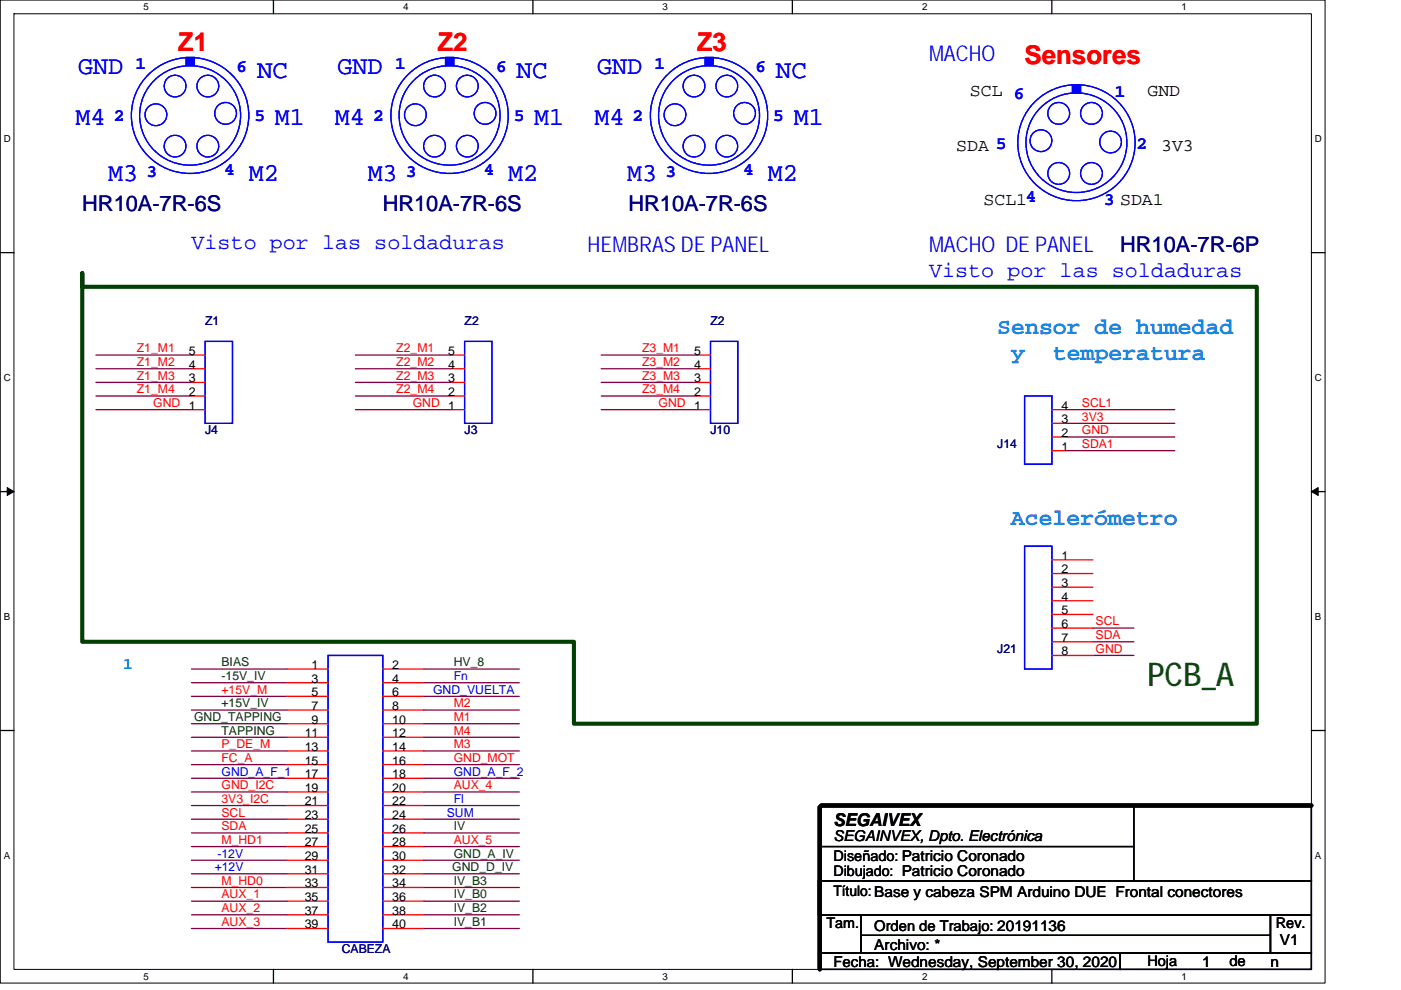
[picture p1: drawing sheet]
<svg xmlns="http://www.w3.org/2000/svg" width="297mm" height="210mm" viewBox="0 0 297 210" stroke-linecap="round" stroke-linejoin="round" font-family="sans-serif">
<path d="M.1 0h280.8v208.5h-280.8zM3 2.9h275v202.7h-275z" fill="none" stroke="#000" stroke-width=".21"/>
<g fill="#fff">
<path d="M30.5 .3h1.1v2.3h-1.1z"/>
<path d="M30.5 205.9h1.1v2.3h-1.1z"/>
</g>
<path d="M58 0v2.9M58 205.6v2.9" fill="none" stroke="#000" stroke-width=".28"/>
<g fill="#fff">
<path d="M85.5 .3h1.1v2.3h-1.1z"/>
<path d="M85.5 205.9h1.1v2.3h-1.1z"/>
</g>
<path d="M113 0v2.9M113 205.6v2.9" fill="none" stroke="#000" stroke-width=".28"/>
<g fill="#fff">
<path d="M140.5 .3h1.1v2.3h-1.1z"/>
<path d="M140.5 205.9h1.1v2.3h-1.1z"/>
</g>
<path d="M168 0v2.9M168 205.6v2.9" fill="none" stroke="#000" stroke-width=".28"/>
<g fill="#fff">
<path d="M195.5 .3h1.2v2.3h-1.2z"/>
<path d="M195.5 205.9h1.2v2.3h-1.2z"/>
</g>
<path d="M223 0v2.9M223 205.6v2.9" fill="none" stroke="#000" stroke-width=".28"/>
<g fill="#fff">
<path d="M250.5 .3h1.2v2.3h-1.2z"/>
<path d="M250.5 205.9h1.2v2.3h-1.2z"/>
<path d="M.8 28.3h1.5v2.3h-1.5z"/>
<path d="M278.8 28.3h1.5v2.3h-1.5z"/>
<path d="M.8 78.9h1.5v2.3h-1.5z"/>
<path d="M278.8 78.9h1.5v2.3h-1.5z"/>
</g>
<path d="M.1 53.6h2.9M278 53.6h2.9" fill="none" stroke="#000" stroke-width=".28"/>
<g fill="#fff">
<path d="M.8 129.6h1.4v2.3h-1.4z"/>
<path d="M278.8 129.6h1.4v2.3h-1.4z"/>
</g>
<path d="M.1 104.3h2.9M278 104.3h2.9" fill="none" stroke="#000" stroke-width=".28"/>
<path d="M1.5 103.4l1.5 .9-1.5 .8zM278 104.3l1.5-.9v1.7z" fill="#000" stroke="#000" stroke-width=".21"/>
<g fill="#fff">
<path d="M.8 180.3h1.4v2.3h-1.4z"/>
<path d="M278.8 180.3h1.4v2.3h-1.4z"/>
</g>
<path d="M.1 154.9h2.9M278 154.9h2.9M173.8 170.9h104.2v15.9h-104.2zM173.8 179.6h66.6M240.4 170.9v15.9M173.5 186.8h104.5v7.2h-104.5zM173.8 194h8.7v8.1h-8.7zM182.5 194h86.9v8.1h-86.9zM182.5 198.4h86.9M269.4 194h8.6v8.1h-8.6zM173.8 202.1h63.7v3.5h-63.7zM237.5 202.1h40.5v3.5h-40.5z" fill="none" stroke="#000" stroke-width=".28"/>
<g fill="none" stroke="#800040" stroke-width=".28">
<path d="M20.3 78.2h20.3M20.3 75.3h20.3M75.4 78.2h20.2M75.4 75.3h20.2M127.5 78.2h20.2M127.5 75.3h20.2M20.3 81.1h20.3M20.3 84h20.3M20.3 86.9h20.3M75.4 81.1h20.2M75.4 84h20.2M75.4 86.9h20.2"/>
<path d="M127.5 81.1h20.2M127.5 84h20.2M127.5 86.9h20.2M225.9 95.6h23.2M225.9 92.7h23.2M225.9 86.9h23.2M225.9 89.8h23.2M231.7 133.2h8.7M231.7 136.1h8.7M231.7 139h8.7M40.6 141.9h20.3M40.6 144.8h20.3"/>
<path d="M40.6 150.6h20.3M40.6 147.7h20.3M40.6 153.5h20.3M40.6 156.4h20.3M40.6 159.3h20.3M89.8 141.9h20.3M89.8 144.8h20.3M89.8 147.7h20.3M89.8 150.6h20.3M89.8 153.5h20.3M89.8 156.4h20.3M89.8 159.3h20.3"/>
<path d="M40.6 162.2h20.3M40.6 165.1h20.3M40.6 179.6h20.3M40.6 170.9h20.3M40.6 168h20.3M40.6 173.8h20.3M40.6 176.7h20.3M89.8 162.2h20.3M89.8 165.1h20.3M89.8 170.9h20.3M89.8 173.8h20.3M89.8 176.7h20.3"/>
<path d="M89.8 168h20.3M89.8 179.6h20.3M40.6 182.5h20.3M40.6 185.3h20.3M40.6 188.2h20.3M40.6 191.1h20.3M40.6 194h20.3M40.6 196.9h20.3M89.8 182.5h20.3M89.8 185.3h20.3M89.8 188.2h20.3M89.8 191.1h20.3"/>
<path d="M89.8 194h20.3M89.8 196.9h20.3"/>
</g>
<path d="M173.8 171.2v34.4M174.1 170.9h103.9" fill="none" stroke="#000" stroke-width=".87"/>
<path d="M17.4 57.9v2.9h249.1v92.7h-144.8v-17.4h-104.3z" fill="none" stroke="#004000" stroke-width=".87"/>
<g fill="none" stroke="#00f" stroke-width=".28">
<path d="M31.5 15.8a12.4 12.4 0 0 1 18.8 1.4 12.4 12.4 0 0 1-4.5 18.3 12.3 12.3 0 0 1-15.6-3.8 12.3 12.3 0 0 1 1.3-15.9zM32.3 17.5a10.6 10.6 0 0 1 16.3 .3 10.6 10.6 0 0 1-3.3 16 10.6 10.6 0 0 1-13.3-2.7 10.6 10.6 0 0 1 .3-13.6zM86.5 15.8a12.3 12.3 0 0 1 19.6 2.6 12.3 12.3 0 0 1-7.9 18.1 12.3 12.3 0 0 1-13.7-6 12.3 12.3 0 0 1 2-14.7zM87.3 17.5a10.6 10.6 0 0 1 16.3 .3 10.6 10.6 0 0 1-3.3 16 10.6 10.6 0 0 1-13.3-2.7 10.6 10.6 0 0 1 .3-13.6zM141.5 15.8a12.3 12.3 0 0 1 19.6 2.6 12.3 12.3 0 0 1-7.9 18.1 12.3 12.3 0 0 1-13.7-6 12.3 12.3 0 0 1 2-14.7zM142.3 17.5a10.6 10.6 0 0 1 16.3 .3 10.6 10.6 0 0 1-3.2 16 10.6 10.6 0 0 1-13.4-2.7 10.6 10.6 0 0 1 .3-13.6zM219.4 21.6a12.3 12.3 0 0 1 19.6 2.6 12.3 12.3 0 0 1-7.9 18 12.3 12.3 0 0 1-13.7-5.9 12.3 12.3 0 0 1 2-14.7zM220.2 23.3a10.6 10.6 0 0 1 16.7 .8 10.6 10.6 0 0 1-4.8 16 10.6 10.6 0 0 1-12.6-3.7 10.6 10.6 0 0 1 .7-13.1zM43.5 72.4h5.8v17.4h-5.8zM98.5 72.4h5.8v17.4h-5.8zM150.6 72.4h5.8v17.4h-5.8zM217.2 84h5.8v14.5h-5.8z"/>
<path d="M217.2 115.8h5.8v26.1h-5.8zM69.6 139h11.5v60.8h-11.5z"/>
<circle cx="37.1" cy="18.3" r="2.3"/>
<circle cx="44.1" cy="18.3" r="2.3"/>
<circle cx="92.1" cy="18.3" r="2.3"/>
<circle cx="99.1" cy="18.3" r="2.3"/>
<circle cx="147.1" cy="18.3" r="2.3"/>
<circle cx="154.1" cy="18.3" r="2.3"/>
<circle cx="33.1" cy="24.3" r="2.31"/>
<circle cx="37.1" cy="31" r="2.3"/>
<circle cx="44.1" cy="31" r="2.3"/>
<circle cx="47.8" cy="24" r="2.31"/>
<circle cx="88.1" cy="24.3" r="2.31"/>
<circle cx="92.1" cy="31" r="2.3"/>
<circle cx="99.1" cy="31" r="2.3"/>
<circle cx="102.8" cy="24" r="2.31"/>
<circle cx="143.1" cy="24.3" r="2.31"/>
<circle cx="147.1" cy="31" r="2.3"/>
<circle cx="154.1" cy="31" r="2.3"/>
<circle cx="157.9" cy="24" r="2.31"/>
<circle cx="220.7" cy="29.8" r="2.31"/>
<circle cx="224.5" cy="36.8" r="2.31"/>
<circle cx="224.5" cy="24" r="2.31"/>
<circle cx="231.4" cy="36.8" r="2.31"/>
<circle cx="231.4" cy="24" r="2.31"/>
<circle cx="235.5" cy="30.1" r="2.31"/>
</g>
<g fill="#00f" stroke="#00f" stroke-width=".28">
<path d="M39.5 12.2v1.7h1.7v-1.7z" fill-rule="evenodd"/>
<path d="M39.5 12.2v1.7h1.7v-1.7z" fill-rule="evenodd"/>
<path d="M149.5 12.2v1.7h1.7v-1.7z" fill-rule="evenodd"/>
<path d="M149.5 12.2v1.7h1.7v-1.7z" fill-rule="evenodd"/>
<path d="M227.4 18v1.7h1.7v-1.7z" fill-rule="evenodd"/>
<path d="M227.4 18v1.7h1.7v-1.7z" fill-rule="evenodd"/>
<path d="M94.5 12.2v1.7h1.7v-1.7z" fill-rule="evenodd"/>
<path d="M94.5 12.2v1.7h1.7v-1.7z" fill-rule="evenodd"/>
</g>
<g fill="none" stroke="#f00" stroke-width=".28">
<path d="M40.6 78.2h2.9M40.6 75.3h2.9M95.6 78.2h2.9M95.6 75.3h2.9M147.7 78.2h2.9M147.7 75.3h2.9M40.6 86.9h2.9M40.6 84h2.9M40.6 81.1h2.9M95.6 86.9h2.9M95.6 84h2.9M95.6 81.1h2.9"/>
<path d="M147.7 86.9h2.9M147.7 84h2.9M147.7 81.1h2.9M223 86.9h2.9M223 95.6h2.9M223 92.7h2.9M223 89.8h2.9M223 118.7h8.7M223 121.6h8.7M223 124.5h8.7M223 127.4h8.7M223 130.3h8.7"/>
<path d="M223 133.2h8.7M223 136.1h8.7M223 139h8.7M60.9 141.9h8.7M60.9 144.8h8.7M60.9 147.7h8.7M60.9 150.6h8.7M60.9 153.5h8.7M60.9 156.4h8.7M60.9 159.3h8.7M81.1 141.9h8.7M81.1 144.8h8.7"/>
<path d="M81.1 147.7h8.7M81.1 150.6h8.7M81.1 153.5h8.7M81.1 156.4h8.7M81.1 159.3h8.7M60.9 162.2h8.7M60.9 165.1h8.7M60.9 168h8.7M60.9 170.9h8.7M60.9 173.8h8.7M60.9 176.7h8.7M60.9 179.6h8.7"/>
<path d="M81.1 162.2h8.7M81.1 165.1h8.7M81.1 168h8.7M81.1 170.9h8.7M81.1 173.8h8.7M81.1 176.7h8.7M81.1 179.6h8.7M60.9 182.5h8.7M60.9 185.3h8.7M60.9 188.2h8.7M60.9 191.1h8.7M60.9 194h8.7"/>
<path d="M60.9 196.9h8.7M81.1 182.5h8.7M81.1 185.3h8.7M81.1 188.2h8.7M81.1 191.1h8.7M81.1 194h8.7M81.1 196.9h8.7"/>
</g>
<text font-size="6.9" fill="#008000" x="243.3" y="145.5">PCB_A</text>
<g font-size="5.5" fill="#f00">
<text x="37.7" y="10.8">Z1</text>
<text x="92.7" y="10.8">Z2</text>
<text x="147.7" y="10.8">Z3</text>
<text x="217.2" y="13.7">Sensores</text>
</g>
<g font-size="5.5" fill="#00f">
<text x="16.6" y="15.6">GND</text>
<text x="54.5" y="16.5">NC</text>
<text x="71.6" y="15.6">GND</text>
<text x="109.5" y="16.5">NC</text>
<text x="126.6" y="15.6">GND</text>
<text x="164.5" y="16.5">NC</text>
<text x="16" y="26.6">M4</text>
<text x="58.3" y="26.6">M1</text>
<text x="71" y="26.6">M4</text>
<text x="113.3" y="26.6">M1</text>
<text x="126" y="26.6">M4</text>
<text x="168.3" y="26.6">M1</text>
<text x="22.9" y="38.5">M3</text>
<text x="52.8" y="38.5">M2</text>
<text x="78" y="38.5">M3</text>
<text x="107.8" y="38.5">M2</text>
<text x="133" y="38.5">M3</text>
<text x="162.8" y="38.5">M2</text>
</g>
<g font-size="4.9" fill="#0080ff">
<text x="211.5" y="70.8">Sensor de humedad</text>
<text x="214.4" y="76.4">y</text>
<text x="223.2" y="76.4">temperatura</text>
<text x="214.3" y="111.3">Acelerómetro</text>
</g>
<g font-size="4.6" fill="#00f">
<text x="197" y="13">MACHO</text>
<text x="40.6" y="52.9">Visto por las soldaduras</text>
<text x="124.6" y="53.5">HEMBRAS DE PANEL</text>
<text x="197" y="53.5">MACHO DE PANEL</text>
<text x="197" y="58.7">Visto por las soldaduras</text>
</g>
<g font-size="4.6" fill="#000080">
<text x="17.4" y="44.7">HR10A-7R-6S</text>
<text x="81.1" y="44.7">HR10A-7R-6S</text>
<text x="133.3" y="44.7">HR10A-7R-6S</text>
<text x="237.5" y="53.4">HR10A-7R-6P</text>
</g>
<g font-size="3.7" fill="#00f">
<text x="28.7" y="14.7">1</text>
<text x="50.2" y="15.3">6</text>
<text x="83.8" y="14.7">1</text>
<text x="105.2" y="15.3">6</text>
<text x="138.8" y="14.7">1</text>
<text x="160.2" y="15.3">6</text>
<text x="214.9" y="21.1">6</text>
<text x="236.3" y="20.5">1</text>
<text x="24.1" y="25.7">2</text>
<text x="53.9" y="25.7">5</text>
<text x="79.1" y="25.7">2</text>
<text x="108.9" y="25.7">5</text>
<text x="134.1" y="25.7">2</text>
<text x="164" y="25.7">5</text>
<text x="211.2" y="31.5">5</text>
<text x="241" y="31.5">2</text>
<text x="31" y="37.6">3</text>
<text x="47.6" y="37">4</text>
<text x="86.1" y="37.6">3</text>
<text x="102.6" y="37">4</text>
<text x="141.1" y="37.6">3</text>
<text x="157.6" y="37">4</text>
<text x="217.5" y="42.8">4</text>
<text x="234" y="43.4">3 SDA1</text>
<text x="234" y="43.4">3</text>
</g>
<g font-size="3.7">
<text x="205.7" y="20.4">SCL 6</text>
<text x="243.3" y="20.4">GND</text>
<text x="202.8" y="31.9">SDA 5</text>
<text x="246.2" y="31.9">3V3</text>
<text x="208.6" y="43.5">SCL14</text>
<text x="176.7" y="175.2">SEGAIVEX</text>
</g>
<text font-size="3.5" fill="#0080ff" x="26.1" y="141.9">1</text>
<g font-size="3.2">
<text x="176.7" y="178.4">SEGAINVEX, Dpto. Electrónica</text>
<text x="185.4" y="197.4">Orden de Trabajo: 20191136</text>
<text x="185.4" y="201.5">Archivo: *</text>
<text x="271.4" y="200.4">V1</text>
<text x="176.7" y="205">Fecha: Wednesday, September 30, 2020</text>
<text x="254.9" y="205">1</text>
<text x="260.7" y="205">de</text>
<text x="269.4" y="205">n</text>
</g>
<g font-size="3.1">
<text x="176.7" y="182.6">Diseñado: Patricio Coronado</text>
<text x="176.7" y="185.8">Dibujado: Patricio Coronado</text>
<text x="176.7" y="190.1">Título: Base y cabeza SPM Arduino DUE Frontal conectores</text>
<text x="175.3" y="196.8">Tam.</text>
<text x="270.5" y="196.8">Rev.</text>
<text x="243.3" y="204.9">Hoja</text>
</g>
<g font-size="2.6" fill="#000080">
<text x="43.5" y="69">Z1</text>
<text x="98.5" y="69">Z2</text>
<text x="150.6" y="69">Z2</text>
<text x="43.5" y="92.1">J4</text>
<text x="98.5" y="92.1">J3</text>
<text x="150.6" y="92.1">J10</text>
<text x="211.5" y="95">J14</text>
<text x="211.5" y="138.5">J21</text>
<text x="72.5" y="202.1">CABEZA</text>
</g>
<g font-size="2.6" fill="#f00">
<text x="29" y="77.6">Z1_M2</text>
<text x="29" y="74.7">Z1_M1</text>
<text x="84" y="77.6">Z2_M2</text>
<text x="84" y="74.7">Z2_M1</text>
<text x="136.1" y="77.6">Z3_M2</text>
<text x="136.1" y="74.7">Z3_M1</text>
<text x="29" y="80.5">Z1_M3</text>
<text x="29" y="83.4">Z1_M4</text>
<text x="84" y="80.5">Z2_M3</text>
<text x="84" y="83.4">Z2_M4</text>
<text x="136.1" y="80.5">Z3_M3</text>
<text x="136.1" y="83.4">Z3_M4</text>
<text x="32.5" y="86.3">GND 1</text>
<text x="87.5" y="86.3">GND 1</text>
<text x="139.6" y="86.3">GND 1</text>
<text x="229.4" y="86.3">SCL1</text>
<text x="229.4" y="89.2">3V3</text>
<text x="229.4" y="95">SDA1</text>
<text x="229.4" y="92.1">GND</text>
<text x="232.3" y="132.7">SCL</text>
<text x="232.3" y="135.6">SDA</text>
<text x="232.3" y="138.5">GND</text>
<text x="47" y="147.1">+15V_M</text>
<text x="96.2" y="150">M2</text>
<text x="96.2" y="152.9">M1</text>
<text x="96.2" y="155.8">M4</text>
<text x="47" y="158.7">P_DE_M</text>
<text x="47" y="161.6">FC_A</text>
<text x="96.2" y="158.7">M3</text>
<text x="96.2" y="161.6">GND_MOT</text>
<text x="47" y="167.4">GND_I2C</text>
<text x="96.2" y="167.4">AUX_4</text>
<text x="47" y="170.3">3V3_I2C</text>
<text x="47" y="173.2">SCL</text>
<text x="47" y="179">M_HD1</text>
<text x="47" y="176.1">SDA</text>
<text x="96.2" y="179">AUX_5</text>
<text x="47" y="187.7">M_HD0</text>
<text x="47" y="190.6">AUX_1</text>
<text x="47" y="193.5">AUX_2</text>
<text x="47" y="196.4">AUX_3</text>
</g>
<g font-size="2.6">
<text x="40" y="75.3">5</text>
<text x="95" y="75.3">5</text>
<text x="147.1" y="75.3">5</text>
<text x="40" y="84">2</text>
<text x="40" y="81.1">3</text>
<text x="40" y="78.2">4</text>
<text x="95" y="84">2</text>
<text x="95" y="81.1">3</text>
<text x="95" y="78.2">4</text>
<text x="147.1" y="84">2</text>
<text x="147.1" y="81.1">3</text>
<text x="147.1" y="78.2">4</text>
<text x="225.1" y="89.8">3</text>
<text x="225.1" y="86.9">4</text>
<text x="225.1" y="95.6">1</text>
<text x="225.1" y="92.7">2</text>
<text x="225.1" y="118.7">1</text>
<text x="225.1" y="121.6">2</text>
<text x="225.1" y="124.5">3</text>
<text x="225.1" y="127.4">4</text>
<text x="225.1" y="130.3">5</text>
<text x="225.1" y="133.2">6</text>
<text x="225.1" y="136.1">7</text>
<text x="66.1" y="141.9">1</text>
<text x="83.2" y="141.9">2</text>
<text x="225.1" y="139">8</text>
<text x="66.1" y="144.8">3</text>
<text x="66.1" y="147.7">5</text>
<text x="83.2" y="144.8">4</text>
<text x="83.2" y="147.7">6</text>
<text x="66.1" y="150.6">7</text>
<text x="66.1" y="153.5">9</text>
<text x="83.2" y="150.6">8</text>
<text x="83.2" y="153.5">10</text>
<text x="64.6" y="156.4">11</text>
<text x="64.6" y="159.3">13</text>
<text x="83.2" y="156.4">12</text>
<text x="83.2" y="159.3">14</text>
<text x="64.6" y="162.2">15</text>
<text x="64.6" y="165.1">17</text>
<text x="64.6" y="168">19</text>
<text x="83.2" y="162.2">16</text>
<text x="83.2" y="165.1">18</text>
<text x="83.2" y="168">20</text>
<text x="64.6" y="170.8">21</text>
<text x="64.6" y="173.7">23</text>
<text x="83.2" y="170.8">22</text>
<text x="83.2" y="173.7">24</text>
<text x="64.6" y="176.6">25</text>
<text x="64.6" y="179.5">27</text>
<text x="83.2" y="176.6">26</text>
<text x="83.2" y="179.5">28</text>
<text x="64.6" y="182.4">29</text>
<text x="64.6" y="185.3">31</text>
<text x="83.2" y="182.4">30</text>
<text x="83.2" y="185.3">32</text>
<text x="64.6" y="188.2">33</text>
<text x="64.6" y="191.1">35</text>
<text x="83.2" y="188.2">34</text>
<text x="83.2" y="191.1">36</text>
<text x="64.6" y="194">37</text>
<text x="64.6" y="196.9">39</text>
<text x="83.2" y="194">38</text>
<text x="83.2" y="196.9">40</text>
</g>
<g font-size="2.6" fill="#004000">
<text x="47" y="141.3">BIAS</text>
<text x="96.2" y="141.3">HV_8</text>
<text x="47" y="144.2">-15V_IV</text>
<text x="41.2" y="152.9">GND_TAPPING</text>
<text x="47" y="150">+15V_IV</text>
<text x="47" y="155.8">TAPPING</text>
<text x="96.2" y="176.1">IV</text>
<text x="95.9" y="184.8">GND_D_IV</text>
<text x="96.2" y="181.9">GND_A_IV</text>
<text x="96.2" y="187.7">IV_B3</text>
<text x="96.2" y="190.6">IV_B0</text>
<text x="96.2" y="193.5">IV_B2</text>
<text x="96.2" y="196.4">IV_B1</text>
</g>
<g font-size="2.6" fill="#00f">
<text x="91.8" y="147.1">GND_VUELTA</text>
<text x="96.2" y="144.2">Fn</text>
<text x="47" y="164.5">GND_A_F_1</text>
<text x="96.2" y="164.5">GND_A_F_2</text>
<text x="94.7" y="173.2">SUM</text>
<text x="96.2" y="170.3">Fl</text>
<text x="45.5" y="184.8">+12V</text>
<text x="46.1" y="181.9">-12V</text>
</g>
<g font-size="2.1">
<text x="30.5" y="2.2">5</text>
<text x="85.5" y="2.2">4</text>
<text x="140.5" y="2.2">3</text>
<text x="195.5" y="2.2">2</text>
<text x="250.5" y="2.2">1</text>
<text x=".8" y="30.1">D</text>
<text x="278.8" y="30.1">D</text>
<text x=".8" y="80.8">C</text>
<text x="278.8" y="80.8">C</text>
<text x=".8" y="131.4">B</text>
<text x="278.8" y="131.4">B</text>
<text x=".8" y="182.1">A</text>
<text x="278.8" y="182.1">A</text>
<text x="30.5" y="207.8">5</text>
<text x="85.5" y="207.8">4</text>
<text x="140.5" y="207.8">3</text>
<text x="195.5" y="207.8">2</text>
<text x="250.5" y="207.8">1</text>
</g>
</svg>
